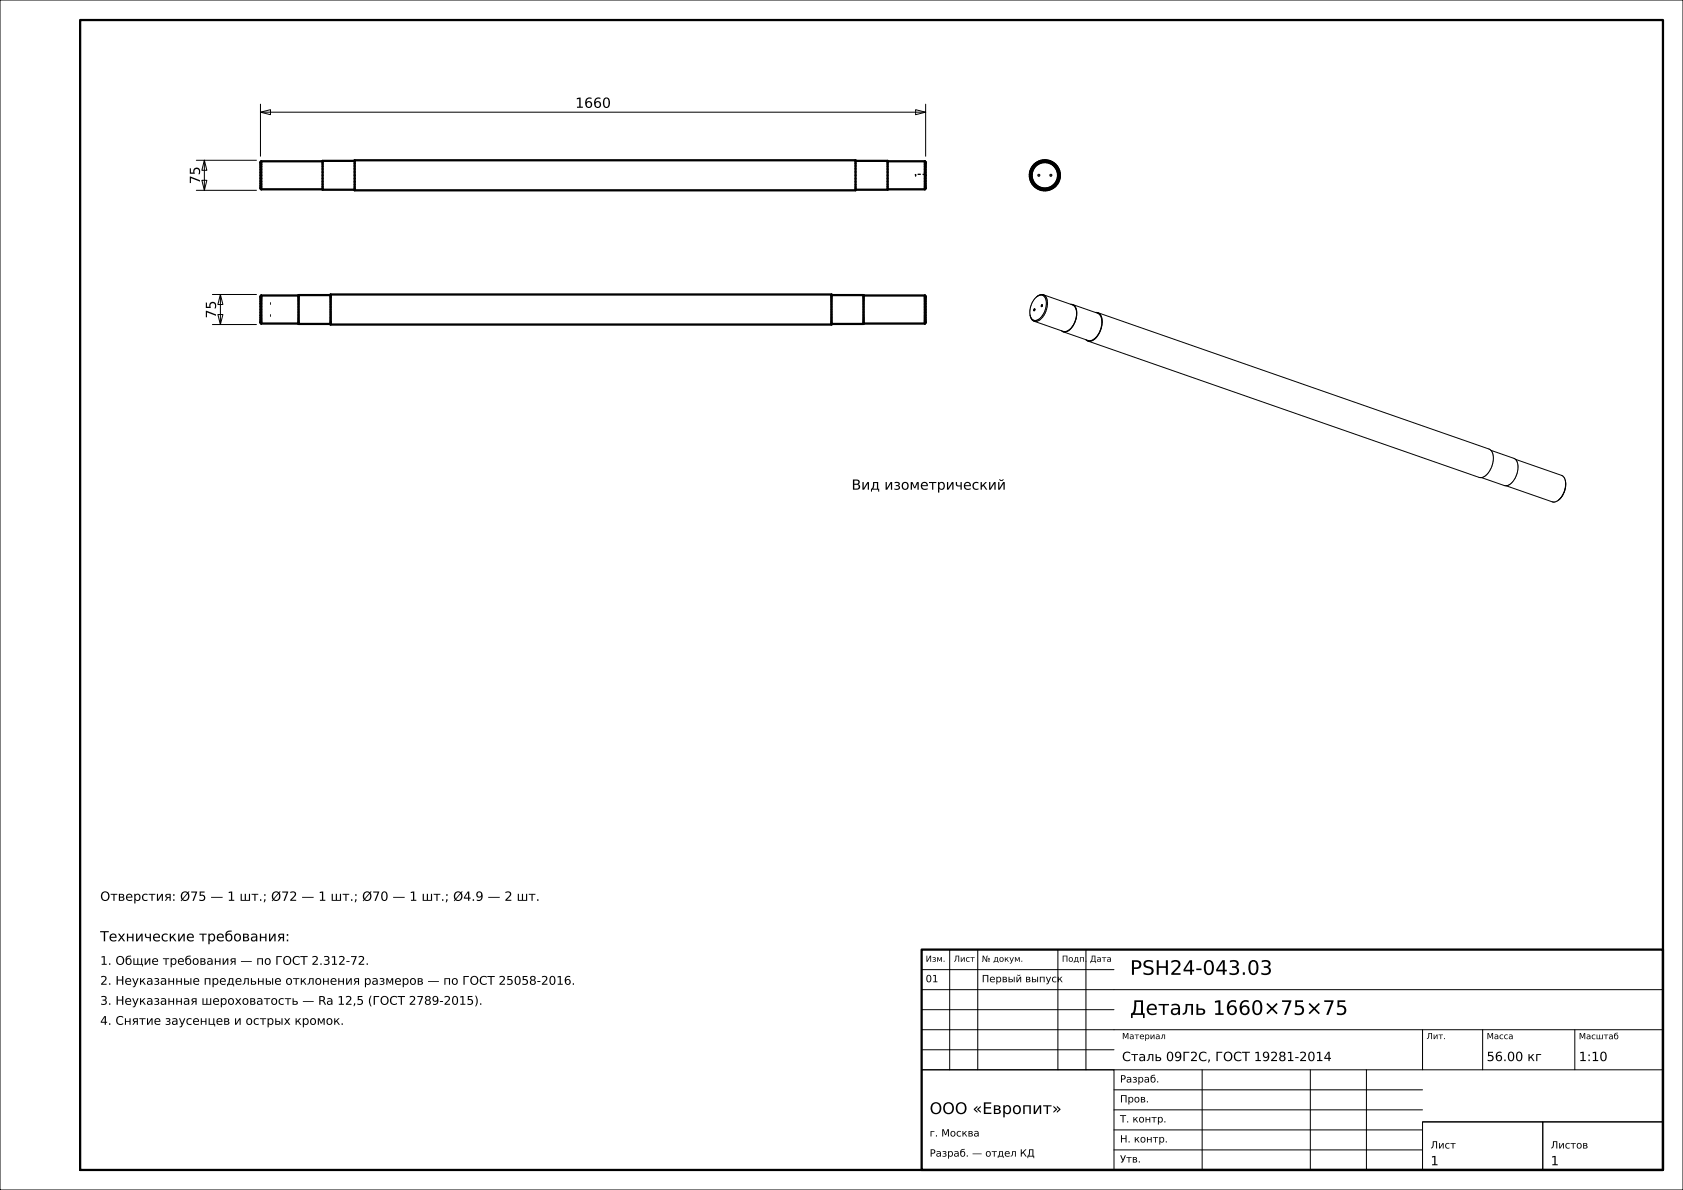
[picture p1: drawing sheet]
<svg xmlns="http://www.w3.org/2000/svg" width="420mm" height="297mm" viewBox="0 0 420 297" stroke-linecap="round" stroke-linejoin="round" font-family="sans-serif">
<g fill="none" stroke="#000" stroke-width=".25">
<path d="M0 0h420v297h-420zM49 40h15M51 40l.6 2.5h-1.2zM51 40v7.5M65 28l2.5-.6v1.2zM65 26v13M65 28h166M228.5 27.4l2.5 .6-2.5 .6zM231 26v13M49 47.5h15M50.4 45h1.2l-.6 2.5zM53 73.5h11"/>
<path d="M54.4 78.5h1.2l-.6 2.5zM55 73.5l.6 2.5h-1.2zM55 73.5v7.5M257.1 78.9a1.65 1.65 0 0 0 1 1.3M258.1 77.1h.1M258.2 77.1h.1M258.2 77.1h-.1M258.2 77.1l-.2 .5 .1-.5M258.7 74.1a1.43 1.43 0 0 1 1.7-.3 1.43 1.43 0 0 1 .7 1.6 4.4 4.4 0 0 1-2.7 4.6l-.7-.2-.6-.9M258.7 74.1a5.2 5.2 0 0 0-1.6 4.8M259.9 76.5h.1M259.9 76.1l.2 .2-.2 .2z"/>
<path d="M260.4 73.6l.5 .3a4.7 4.7 0 0 1-2.3 6.3h-.5M260.4 73.6a1.65 1.65 0 0 0-1.7 .5M260.4 73.6l7.2 2.5a2.84 2.84 0 0 1 .8 3.6M267.2 75.9l.5 .1M267.7 76a3.2 3.2 0 0 1 .7 4.1l-.6 1.2M267.7 76l6.2 2.2a3.2 3.2 0 0 1 .7 4 3.2 3.2 0 0 1-3.1 2.8l-6.2-2.2M273.4 78h.6M274 78l97.6 34.1 .5 .3M274 78a2.91 2.91 0 0 1 .9 3.6 4.2 4.2 0 0 1-3 3.6l-.4-.1M53 81h11M258.1 80.2l7.2 2.5a2.35 2.35 0 0 0 2.5-1.4M264.9 82.5l.4 .3"/>
<path d="M267.8 81.3a2.42 2.42 0 0 1-2.5 1.5M268.3 80l-.5 1.3M271 84.8l.5 .3M271.5 85.1l97.6 34 .6 .1M372.1 112.4l5.7 2a3.2 3.2 0 0 1 .7 4 3.2 3.2 0 0 1-3.1 2.8l-5.7-2M372.1 112.4a5.1 5.1 0 0 1-2.4 6.8M378.2 114.6l11.5 4a1.65 1.65 0 0 1 .9 1.4M390.6 120l.1 1-.2 1.3M390.6 120l.1 .1M375.9 121.2l11.5 4.1a1.58 1.58 0 0 0 1.5-.5M389.1 124.7l-.2 .1M389.3 124.5l-.4 .3"/>
<path d="M389.7 124.1l-.5 .5M390.4 122.6l-.6 1.3M390.7 120.3l-.1 1.3a4.7 4.7 0 0 1-1.2 2.8M237 237v30M244 237v30M264 237v30M271 237v30M230 257h185M230 252h48M230 247h185M230 242h48M355 257v10"/>
<path d="M370 257v10M393 257v10M230 267h48v25h-48zM230 267h185M230 262h48M278 277h77M278 272h77M300 267v25M327 267v25M341 267v25M278 287h77M278 282h77"/>
<path d="M355 280h30v12h-30zM355 280h60M385 280h30v12h-30z"/>
</g>
<g fill="none" stroke="#000" stroke-width=".56">
<path d="M20 5h395v287h-395zM88.5 40h125v7.5h-125zM65.2 40.2h15.3M65.2 40.2v7.1M65.2 40.2l-.2 .3v6.5l.2 .3M65.2 47.3h15.3M88.5 40.2h-8v7.1h8M213.5 40.2h8v7.1h-8M221.5 40.2h9.3M221.5 47.3h9.3M230.8 40.2l.2 .3v6.5l-.2 .3M230.8 40.2v7.1"/>
<path d="M65.2 73.7v7.1M65.2 73.7l-.2 .3v6.5l.2 .3M65.2 73.7h9.3M82.5 73.5h125v7.5h-125zM82.5 73.7h-8v7.1h8M207.5 73.7h8v7.1h-8M215.5 73.7h15.3M230.8 73.7l.2 .3v6.5l-.2 .3M230.8 73.7v7.1M65.2 80.8h9.3M215.5 80.8h15.3M230 237h185v55h-185z"/>
<circle cx="260.7" cy="43.8" r="3.7"/>
<circle cx="260.7" cy="43.8" r="3.6"/>
<circle cx="260.7" cy="43.7" r="3.5"/>
<circle cx="260.7" cy="43.7" r="3.3"/>
</g>
<g fill="none" stroke="#000" stroke-width=".25" stroke-dasharray=".7 .5" stroke-linecap="butt">
<path d="M88.5 40v.1M213.5 40v.1M260.7 40h-.4M65 40.5v.3M65 40.8v.4M65 41.2v.5M65 41.7v.6M65 42.3v.7M65 43v.7M65 43.7v.8M65 44.5v.7M65 45.2v.6"/>
<path d="M65 45.8v.5M65 46.3v.4M65 46.7v.3M65.2 47.3v-.1M65.2 47.2v-.3M65.2 46.9v-.4M65.2 46.5v-.6M65.2 45.9v-.6M65.2 45.3v-.8M65.2 44.5v-.8M65.2 43.7v-.7M65.2 43v-.8"/>
<path d="M65.2 42.2v-.6M65.2 41.6v-.6M65.2 41v-.4M65.2 40.6v-.3M65.2 40.3v-.1M80.5 40.2v.1M80.5 40.3v.3M80.5 40.6v.4M80.5 41v.6M80.5 41.6v.6M80.5 42.2v.8M80.5 43v.7"/>
<path d="M80.5 43.7v.8M80.5 44.5v.8M80.5 45.3v.6M80.5 45.9v.6M80.5 46.5v.4M80.5 46.9v.3M80.5 47.2v.1M80.5 47.3v-.1M80.5 47.2v-.3M80.5 46.9v-.4M80.5 46.5v-.6M80.5 45.9v-.6"/>
<path d="M80.5 45.3v-.8M80.5 44.5v-.8M80.5 43.7v-.7M80.5 43v-.8M80.5 42.2v-.6M80.5 41.6v-.6M80.5 41v-.4M80.5 40.6v-.3M80.5 40.3v-.1M80.5 40.2v.3M80.5 40.5v.4M80.5 40.9v.6"/>
<path d="M80.5 41.5v.7M80.5 42.2v.7M80.5 42.9v.8M80.5 43.7v.9M80.5 44.6v.7M80.5 45.3v.7M80.5 46v.6M80.5 46.6v.4M80.5 47v.3M88.5 40.2v.3M88.5 40.5v.4M88.5 40.9v.6"/>
<path d="M88.5 41.5v.7M88.5 42.2v.7M88.5 42.9v.8M88.5 43.7v.9M88.5 44.6v.7M88.5 45.3v.7M88.5 46v.6M88.5 46.6v.4M88.5 47v.3M88.5 47.3v-.3M88.5 47v-.4M88.5 46.6v-.6"/>
<path d="M88.5 46v-.7M88.5 45.3v-.7M88.5 44.6v-.9M88.5 43.7v-.8M88.5 42.9v-.7M88.5 42.2v-.7M88.5 41.5v-.6M88.5 40.9v-.4M88.5 40.5v-.3M88.5 40.1v.3M88.5 40.4v.4M88.5 40.8v.6"/>
<path d="M88.5 41.4v.7M88.5 42.1v.8M88.5 44.6v.8M88.5 45.4v.7M88.5 46.1v.6M88.5 46.7v.4M88.5 47.1v.3M88.5 47.4v.1M213.5 40.1v.3M213.5 40.4v.4M213.5 40.8v.6M213.5 41.4v.7"/>
<path d="M213.5 42.1v.8M213.5 42.9v.8M213.5 43.7v.9M213.5 44.6v.8M213.5 45.4v.7M213.5 46.1v.6M213.5 46.7v.4M213.5 47.1v.3M213.5 47.4v.1M213.5 40.2v.3M213.5 40.5v.4M213.5 40.9v.6"/>
<path d="M213.5 41.5v.7M213.5 42.2v.7M213.5 44.6v.7M213.5 45.3v.7M213.5 46v.6M213.5 46.6v.4M213.5 47v.3M213.5 47.3v-.3M213.5 47v-.4M213.5 46.6v-.6M213.5 46v-.7M213.5 45.3v-.7"/>
<path d="M213.5 44.6v-.9M213.5 43.7v-.8M213.5 42.9v-.7M213.5 42.2v-.7M213.5 41.5v-.6M213.5 40.9v-.4M213.5 40.5v-.3M221.5 40.2v.1M221.5 40.3v.3M221.5 40.6v.4M221.5 41v.6M221.5 41.6v.6"/>
<path d="M221.5 42.2v.8M221.5 43v.7M221.5 43.7v.8M221.5 44.5v.8M221.5 45.3v.6M221.5 45.9v.6M221.5 46.5v.4M221.5 46.9v.3M221.5 47.2v.1M221.5 47.3v-.1M221.5 47.2v-.3M221.5 46.9v-.4"/>
<path d="M221.5 46.5v-.6M221.5 45.9v-.6M221.5 45.3v-.8M221.5 44.5v-.8M221.5 43.7v-.7M221.5 43v-.8M221.5 42.2v-.6M221.5 41.6v-.6M221.5 41v-.4M221.5 40.6v-.3M221.5 40.3v-.1M221.5 40.2v.3"/>
<path d="M221.5 40.5v.4M221.5 40.9v.6M221.5 41.5v.7M221.5 42.2v.7M221.5 42.9v.8M221.5 43.7v.9M221.5 44.6v.7M221.5 45.3v.7M221.5 46v.6M221.5 46.6v.4M221.5 47v.3M228.5 43.5l-.1 .2"/>
<path d="M228.5 43.5v.1M228.5 43.6v.1M228.5 43.7v.1M228.5 43.8v.1M228.5 43.9v.1M228.5 44v-.1M228.5 43.9v-.1M228.5 43.8v-.1M228.5 43.7v-.1M228.5 43.6v-.1M230.8 40.2v.1M230.8 40.3v.3"/>
<path d="M230.8 40.6v.4M230.8 41v.6M230.8 41.6v.6M230.8 42.2v.8M230.8 43v.7M230.8 43.7v.8M230.8 44.5v.8M230.8 45.3v.6M230.8 45.9v.6M230.8 46.5v.4M230.8 46.9v.3M230.8 47.2v.1"/>
<path d="M231 43.5h-2.5M231 43.5v.1M231 43.6v.1M231 43.7v.1M231 43.8v.1M231 43.9v.1M231 44v-.1M231 43.9v-.1M231 43.8v-.1M231 43.7v-.1M231 43.6v-.1M231 47v-.3"/>
<path d="M231 46.7v-.4M231 46.3v-.5M231 45.8v-.6M231 45.2v-.7M231 44.5v-.8M231 43.7v-.7M231 43v-.7M231 42.3v-.6M231 41.7v-.5M231 41.2v-.4M231 40.8v-.3M257 43.6v.5"/>
<path d="M257 44.1l.1 .5M257 43.2v.4M257.1 44.6l.1 .4M257.1 43.7l.1 .5M257.2 42.7l-.2 .5M257.2 43.3l-.1 .4M257.2 44.2l.1 .5M257.2 45l.2 .5M257.2 43.7l.1 .5M257.3 43.9v.4M257.3 43.4v.5M257.3 42.8l-.1 .5"/>
<path d="M257.3 44.7l.1 .4M257.3 43.3l-.1 .4M257.3 44.2l.1 .5M257.3 44.3l.1 .5M257.3 42.2l-.1 .5M257.3 42.9v.5M257.4 42.8l-.1 .5M257.4 44.7l.1 .4M257.4 44.8l.2 .4M257.4 42.4l-.1 .4M257.4 45.1l.2 .4M257.4 45.5l.3 .4"/>
<path d="M257.5 44v-.5M257.5 43.5v-.4M257.5 42.5l-.2 .4M257.5 42.4l-.1 .4M257.5 45.1l.2 .4M257.5 44.4v-.4M257.5 43.1l.1-.5M257.5 41.8l-.2 .4M257.6 45.2l.2 .4M257.6 42l-.2 .4M257.6 45.5l.3 .4M257.6 44.9l-.1-.5"/>
<path d="M257.6 42.6l.2-.4M257.7 45.9l.3 .4M257.7 42.1l-.2 .4M257.7 42l-.2 .4M257.7 45.5l.3 .4M257.8 45.6l.3 .4M257.8 41.4l-.3 .4M257.8 45.3l-.2-.4M257.8 42.2l.3-.4M257.9 41.6l-.3 .4M257.9 45.9l.3 .4M257.9 41.7l-.2 .4"/>
<path d="M258 41.6l-.3 .4M258 45.9l.3 .3M258 46.3l.3 .3M258.1 45.7l-.3-.4M258.1 41.8l.2-.3M258.1 46l.3 .3M258.1 41.1l-.3 .3M258.2 41.2l-.3 .4M258.2 46.3l.4 .3M258.2 41.3l-.3 .4M258.3 41.3l-.3 .3M258.3 46.2l.3 .3"/>
<path d="M258.3 46.6l.4 .3M258.3 46l-.2-.3M258.3 41.5l.4-.3M258.4 46.3l.4 .3M258.5 40.7l-.4 .4M258.6 40.9l-.4 .3M258.6 46.6l.3 .3M258.6 41l-.4 .3M258.6 41l-.3 .3M258.6 46.5l.4 .3M258.7 46.3l-.4-.3M258.7 41.2l.3-.3"/>
<path d="M258.7 46.9l.4 .2M258.8 46.6l.4 .3M258.9 40.5l-.4 .2M258.9 40.6l-.3 .3M258.9 46.9l.5 .2M259 40.7l-.4 .3M259 46.8l.4 .2M259 43.7v.1M259 43.7v-.1M259 43.8l.1 .1M259 43.8v-.1M259 46.6l-.3-.3"/>
<path d="M259 40.9l.4-.2M259 43.6v.1M259 43.6l.1-.1M259.1 43.9l.1 .1M259.1 43.9l-.1-.1M259.1 47.1l.5 .2M259.1 43.5l-.1 .1M259.1 43.5h.1M259.2 46.9l.4 .2M259.2 44h.1M259.2 44l-.1-.1M259.2 43.5h-.1"/>
<path d="M259.2 43.5h.2M259.3 44l.1-.1M259.3 44h-.1M259.3 40.3l-.4 .2M259.4 43.5h-.2M259.4 43.5l.1 .1M259.4 40.4l-.5 .2M259.4 47.1l.4 .1M259.4 40.5l-.4 .2M259.4 47l.4 .1M259.4 43.9l.1-.1M259.4 43.9l-.1 .1"/>
<path d="M259.4 46.8l-.4-.2M259.4 40.7l.5-.1M259.5 43.6l-.1-.1M259.5 43.6v.1M259.5 43.8v-.1M259.5 43.8l-.1 .1M259.5 43.7v-.1M259.5 43.7v.1M259.6 47.3l.4 .1M259.6 47.1l.5 .1M259.8 40.1l-.5 .2M259.8 40.3l-.4 .1"/>
<path d="M259.8 47.2l.5 .1M259.8 40.4l-.4 .1M259.8 47.1l.5 .1M259.9 46.9l-.5-.1M259.9 40.6l.4-.1M260 47.4l.5 .1M260.1 47.2h.4M260.3 40l-.5 .1M260.3 40.2l-.5 .1M260.3 47.3h.4M260.3 40.3l-.5 .1M260.3 47.2l.4 .1"/>
<path d="M260.3 47l-.4-.1M260.3 40.5h.4M260.5 47.5h.5M260.5 47.2h.5M260.7 47h-.4M260.7 40.5h.5M260.7 47.3l.5-.1M260.7 40.2l-.4 .1M260.7 40.2h-.4M260.7 47.3h.5M261 47.2h.4M261 47.5l.5-.1"/>
<path d="M261.2 40.5l.4 .1M261.2 47h-.5M261.2 47.2l.5-.1M261.2 40.3l-.5-.1M261.2 47.3l.5-.1M261.2 40.2h-.5M261.2 40h-.5M261.4 47.2l.5-.1M261.5 47.4l.4-.1M261.6 40.6l.5 .1M261.6 46.9l-.4 .1M261.7 47.1l.4-.1"/>
<path d="M261.7 40.4l-.5-.1M261.7 47.2l.4-.1M261.7 40.3l-.5-.1M261.7 40.1l-.5-.1M261.9 47.1l.4-.2M261.9 47.3l.5-.2M262 43.7v.1M262 43.7v-.1M262 43.8l.1 .1M262 43.8v-.1M262 43.6v.1M262 43.6l.1-.1"/>
<path d="M262.1 40.7l.4 .2M262.1 46.8l-.5 .1M262.1 43.9l.1 .1M262.1 43.9l-.1-.1M262.1 47l.4-.2M262.1 40.5l-.4-.1M262.1 47.1l.4-.2M262.1 40.4l-.4-.1M262.1 43.5l-.1 .1M262.1 43.5h.1M262.2 40.3l-.5-.2M262.2 44h.1"/>
<path d="M262.2 44l-.1-.1M262.2 43.5h-.1M262.2 43.5h.2M262.3 44l.1-.1M262.3 44h-.1M262.3 46.9l.4-.3M262.4 43.5h-.2M262.4 43.5l.1 .1M262.4 47.1l.4-.2M262.4 43.9l.1-.1M262.4 43.9l-.1 .1M262.5 43.6l-.1-.1"/>
<path d="M262.5 43.6v.1M262.5 40.9l.3 .3M262.5 46.6l-.4 .2M262.5 43.8v-.1M262.5 43.8l-.1 .1M262.5 43.7v-.1M262.5 43.7v.1M262.5 46.8l.4-.3M262.5 40.7l-.4-.2M262.5 46.9l.4-.3M262.5 40.6l-.4-.2M262.6 40.5l-.4-.2"/>
<path d="M262.7 46.6l.4-.3M262.8 46.9l.4-.3M262.8 41.2l.4 .3M262.8 46.3l-.3 .3M262.9 46.5l.3-.3M262.9 41l-.4-.3M262.9 46.6l.4-.3M262.9 40.9l-.4-.3M263 40.7l-.4-.2M263.1 46.3l.3-.3M263.2 41.5l.2 .3M263.2 46l-.4 .3"/>
<path d="M263.2 46.6l.3-.3M263.2 46.2l.3-.3M263.2 41.3l-.3-.3M263.3 41.3l-.4-.3M263.3 46.3l.3-.4M263.3 41.2l-.4-.3M263.4 41.1l-.4-.4M263.4 46l.3-.4M263.4 41.8l.3 .4M263.4 45.7l-.2 .3M263.5 46.3l.3-.4M263.5 45.9l.3-.4"/>
<path d="M263.5 41.6l-.3-.3M263.6 41.7l-.3-.4M263.6 45.9l.3-.4M263.6 41.6l-.3-.4M263.7 42.2l.2 .4M263.7 45.3l-.3 .4M263.7 41.4l-.3-.3M263.7 45.6l.2-.4M263.8 45.5l.2-.4M263.8 42l-.3-.4M263.8 42.1l-.2-.4M263.8 45.9l.3-.4"/>
<path d="M263.9 42.6l.1 .5M263.9 44.9l-.2 .4M263.9 45.5l.2-.4M263.9 42l-.3-.4M263.9 45.2l.2-.4M264 41.8l-.3-.4M264 43.1v.4M264 44.4l-.1 .5M264 45.1l.1-.4M264 42.4l-.2-.4M264 42.5l-.2-.4M264 43.5v.5"/>
<path d="M264 44v.4M264.1 45.5l.2-.5M264.1 45.1l.1-.4M264.1 42.4l-.2-.4M264.1 44.8l.1-.5M264.1 44.7l.1-.5M264.1 42.8l-.1-.4M264.2 42.9l-.2-.4M264.2 42.2l-.2-.4M264.2 44.3v-.4M264.2 44.2v-.5M264.2 43.3l-.1-.5"/>
<path d="M264.2 44.7l.1-.5M264.2 42.8l-.1-.4M264.2 43.4v-.5M264.2 43.9v-.5M264.2 43.7v-.4M264.3 45l.1-.4M264.3 44.2v-.5M264.3 43.3l-.1-.5M264.3 42.7l-.1-.5M264.3 43.7v-.4M264.4 44.6l.1-.5M264.5 43.2l-.2-.5"/>
<path d="M264.5 44.1v-.5M264.5 43.6v-.4M65 75.8v-.1M65 75.7v-.1M65 75.6v-.1M65 75.5v.1M65 75.6v.1M65 75.7v.1M65 75.8v.1M65 75.9v.1M65 76v-.1M65 75.9v-.1"/>
<path d="M65 78.7v-.1M65 78.6v-.1M65 78.5v.1M65 78.6v.1M65 78.7v.1M65 78.8v.1M65 78.9v.1M65 79v-.1M65 78.9v-.1M65 78.8v-.1M65 77.3v.3M65 77.6v.4"/>
<path d="M65 78v.3M65 78.3v.4M65 78.7v.3M65 79v.3M65 79.3v.3M65 79.6v.2M65 79.8v.2M65 74v.1M65 74.1v.2M65 74.3v.2M65 74.5v.2M65 74.7v.2"/>
<path d="M65 74.9v.3M65 75.2v.3M65 75.5v.3M65 75.8v.4M65 76.2v.3M65 76.5v.4M65 76.9v.4M65.2 77.3v-.4M65.2 76.9v-.4M65.2 76.5v-.4M65.2 76.1v-.4M65.2 75.7v-.3"/>
<path d="M65.2 75.4v-.3M65.2 75.1v-.3M65.2 74.8v-.3M65.2 74.5v-.2M65.2 74.3v-.2M65.2 74.1v-.2M65.2 73.9v-.1M65.2 73.8v-.1M65.2 80v-.3M65.2 79.7v-.3M65.2 79.4v-.3M65.2 79.1v-.3"/>
<path d="M65.2 78.8v-.4M65.2 78.4v-.4M65.2 78v-.4M65.2 77.6v-.3M67.5 75.8v.1M67.5 75.9v.1M67.5 76v-.1M67.5 75.9v-.1M67.5 75.8v-.1M67.5 75.7v-.1M67.5 75.6v-.1M67.5 75.5v.1"/>
<path d="M67.5 75.6v.1M67.5 75.7v.1M67.5 78.7v.1M67.5 78.8v.1M67.5 78.9v.1M67.5 79v-.1M67.5 78.9v-.1M67.5 78.8v-.1M67.5 78.7v-.1M67.5 78.6v-.1M67.5 78.5v.1M67.5 78.6v.1"/>
<path d="M74.5 77.3v.3M74.5 77.6v.4M74.5 78v.4M74.5 78.4v.4M74.5 78.8v.3M74.5 79.1v.3M74.5 79.4v.3M74.5 79.7v.3M74.5 80v.2M74.5 80v-.6M74.5 79.4v-.6M74.5 78.8v-.8"/>
<path d="M74.5 78v-.7M74.5 77.3v-.8M74.5 76.5v-.8M74.5 75.7v-.6M74.5 75.1v-.6M74.5 74.5v-.4M74.5 74.1v-.3M74.5 73.8v-.1M74.5 73.7v.1M74.5 73.8v.1M74.5 73.9v.2M74.5 74.1v.2"/>
<path d="M74.5 74.3v.2M74.5 74.5v.3M74.5 74.8v.3M74.5 75.1v.3M74.5 75.4v.3M74.5 75.7v.4M74.5 76.1v.4M74.5 76.5v.4M74.5 76.9v.4M74.5 79.5v-.7M74.5 78.8v-.7M74.5 78.1v-.8"/>
<path d="M74.5 77.3v-.9M74.5 76.4v-.7M74.5 75.7v-.7M74.5 75v-.6M74.5 74.4v-.4M74.5 74v-.3M82.5 79.6v-.7M82.5 78.9v-.8M82.5 78.1v-.8M82.5 77.3v-.9M82.5 76.4v-.8M82.5 75.6v-.7"/>
<path d="M82.5 74.9v-.6M82.5 74.3v-.4M82.5 73.9v-.3M82.5 73.6v-.1M82.5 77.3v.4M82.5 77.7v.4M82.5 78.1v.3M82.5 78.4v.4M82.5 78.8v.4M82.5 79.2v.3M82.5 79.5v.3M82.5 79.8v.3"/>
<path d="M82.5 79.5v-.7M82.5 78.8v-.7M82.5 76.4v-.7M82.5 75.7v-.7M82.5 75v-.6M82.5 74.4v-.4M82.5 74v-.3M82.5 73.7v.2M82.5 73.9v.1M82.5 74v.2M82.5 74.2v.2M82.5 74.4v.3"/>
<path d="M82.5 74.7v.3M82.5 75v.3M82.5 75.3v.4M82.5 75.7v.4M82.5 76.1v.3M82.5 76.4v.4M82.5 76.8v.5M207.5 77.3v.4M207.5 77.7v.4M207.5 78.1v.3M207.5 78.4v.4M207.5 78.8v.4"/>
<path d="M207.5 79.2v.3M207.5 79.5v.3M207.5 79.8v.3M207.5 79.5v-.7M207.5 78.8v-.7M207.5 78.1v-.8M207.5 77.3v-.9M207.5 76.4v-.7M207.5 75.7v-.7M207.5 75v-.6M207.5 74.4v-.4M207.5 74v-.3"/>
<path d="M207.5 73.7v.2M207.5 73.9v.1M207.5 74v.2M207.5 74.2v.2M207.5 74.4v.3M207.5 74.7v.3M207.5 75v.3M207.5 75.3v.4M207.5 75.7v.4M207.5 76.1v.3M207.5 76.4v.4M207.5 76.8v.5"/>
<path d="M207.5 79.6v-.7M207.5 78.9v-.8M207.5 76.4v-.8M207.5 75.6v-.7M207.5 74.9v-.6M207.5 74.3v-.4M207.5 73.9v-.3M207.5 73.6v-.1M215.5 77.3v.3M215.5 77.6v.4M215.5 78v.4M215.5 78.4v.4"/>
<path d="M215.5 78.8v.3M215.5 79.1v.3M215.5 79.4v.3M215.5 79.7v.3M215.5 80v.2M215.5 80v-.6M215.5 79.4v-.6M215.5 78.8v-.8M215.5 78v-.7M215.5 77.3v-.8M215.5 76.5v-.8M215.5 75.7v-.6"/>
<path d="M215.5 75.1v-.6M215.5 74.5v-.4M215.5 74.1v-.3M215.5 73.8v-.1M215.5 73.7v.1M215.5 73.8v.1M215.5 73.9v.2M215.5 74.1v.2M215.5 74.3v.2M215.5 74.5v.3M215.5 74.8v.3M215.5 75.1v.3"/>
<path d="M215.5 75.4v.3M215.5 75.7v.4M215.5 76.1v.4M215.5 76.5v.4M215.5 76.9v.4M215.5 79.5v-.7M215.5 78.8v-.7M215.5 78.1v-.8M215.5 77.3v-.9M215.5 76.4v-.7M215.5 75.7v-.7M215.5 75v-.6"/>
<path d="M215.5 74.4v-.4M215.5 74v-.3M230.8 77.3v.3M230.8 77.6v.4M230.8 78v.4M230.8 78.4v.4M230.8 78.8v.3M230.8 79.1v.3M230.8 79.4v.3M230.8 79.7v.3M230.8 80v.2M230.8 73.7v.1"/>
<path d="M230.8 73.8v.1M230.8 73.9v.2M230.8 74.1v.2M230.8 74.3v.2M230.8 74.5v.3M230.8 74.8v.3M230.8 75.1v.3M230.8 75.4v.3M230.8 75.7v.4M230.8 76.1v.4M230.8 76.5v.4M230.8 76.9v.4"/>
<path d="M231 77.3v-.4M231 76.9v-.4M231 76.5v-.3M231 76.2v-.4M231 75.8v-.3M231 75.5v-.3M231 75.2v-.3M231 74.9v-.2M231 74.7v-.2M231 74.5v-.2M231 74.3v-.2M231 74.1v-.1"/>
<path d="M231 79.8v-.2M231 79.6v-.3M231 79.3v-.3M231 79v-.3M231 78.7v-.4M231 78.3v-.3M231 78v-.4M231 77.6v-.3M65 80v.2M65 80.2v.2M65 80.4v.1M65.2 80.8v-.1"/>
<path d="M65.2 80.7v-.1M65.2 80.6v-.2M65.2 80.4v-.2M65.2 80.2v-.2M74.5 80.2v.2M74.5 80.4v.2M74.5 80.6v.1M74.5 80.7v.1M74.5 80.8v-.1M74.5 80.7v-.3M74.5 80.4v-.4M74.5 80.8v-.3"/>
<path d="M74.5 80.5v-.4M74.5 80.1v-.6M82.5 81v-.1M82.5 80.9v-.3M82.5 80.6v-.4M82.5 80.2v-.6M82.5 80.1v.2M82.5 80.3v.2M82.5 80.5v.1M82.5 80.6v.2M82.5 80.8v-.3M82.5 80.5v-.4"/>
<path d="M82.5 80.1v-.6M207.5 80.1v.2M207.5 80.3v.2M207.5 80.5v.1M207.5 80.6v.2M207.5 80.8v-.3M207.5 80.5v-.4M207.5 80.1v-.6M207.5 81v-.1M207.5 80.9v-.3M207.5 80.6v-.4M207.5 80.2v-.6"/>
<path d="M215.5 80.2v.2M215.5 80.4v.2M215.5 80.6v.1M215.5 80.7v.1M215.5 80.8v-.1M215.5 80.7v-.3M215.5 80.4v-.4M215.5 80.8v-.3M215.5 80.5v-.4M215.5 80.1v-.6M230.8 80.2v.2M230.8 80.4v.2"/>
<path d="M230.8 80.6v.1M230.8 80.7v.1M231 80.5v-.1M231 80.4v-.2M231 80.2v-.2M231 80v-.2"/>
</g>
<g font-size="5">
<text x="282" y="243.3">PSH24-043.03</text>
<text x="282" y="253.3">Деталь 1660×75×75</text>
</g>
<text font-size="4" x="232" y="278">ООО «Европит»</text>
<g font-size="3.5">
<text x="143.6" y="26.9">1660</text>
<text x="49.9" y="46" transform="rotate(-90 49.9 46)">75</text>
<text x="53.9" y="79.5" transform="rotate(-90 53.9 79.5)">75</text>
<text x="212.5" y="122.2">Вид изометрический</text>
<text x="25" y="234.9">Технические требования:</text>
</g>
<g font-size="3.2">
<text x="25" y="224.8">Отверстия: Ø75 — 1 шт.; Ø72 — 1 шт.; Ø70 — 1 шт.; Ø4.9 — 2 шт.</text>
<text x="280" y="264.8">Сталь 09Г2С, ГОСТ 19281-2014</text>
<text x="371" y="264.8">56.00 кг</text>
<text x="394" y="264.8">1:10</text>
<text x="357" y="290.8">1</text>
<text x="387" y="290.8">1</text>
</g>
<g font-size="3">
<text x="25" y="240.8">1. Общие требования — по ГОСТ 2.312-72.</text>
<text x="25" y="245.8">2. Неуказанные предельные отклонения размеров — по ГОСТ 25058-2016.</text>
<text x="25" y="250.8">3. Неуказанная шероховатость — Ra 12,5 (ГОСТ 2789-2015).</text>
<text x="25" y="255.8">4. Снятие заусенцев и острых кромок.</text>
</g>
<g font-size="2.5">
<text x="231" y="245.1">01</text>
<text x="245" y="245.1">Первый выпуск</text>
<text x="279.5" y="270.2">Разраб.</text>
<text x="279.5" y="275.1">Пров.</text>
<text x="279.5" y="280.1">Т. контр.</text>
<text x="232" y="283.6">г. Москва</text>
<text x="279.5" y="285.1">Н. контр.</text>
<text x="357" y="286.6">Лист</text>
<text x="387" y="286.6">Листов</text>
<text x="232" y="288.7">Разраб. — отдел КД</text>
<text x="279.5" y="290.1">Утв.</text>
</g>
<g font-size="2.1">
<text x="231" y="240">Изм.</text>
<text x="238" y="240">Лист</text>
<text x="245" y="240">№ докум.</text>
<text x="265" y="240">Подп.</text>
<text x="272" y="240">Дата</text>
<text x="280" y="259.3">Материал</text>
<text x="356" y="259.3">Лит.</text>
<text x="371" y="259.3">Масса</text>
<text x="394" y="259.4">Масштаб</text>
</g>
</svg>
